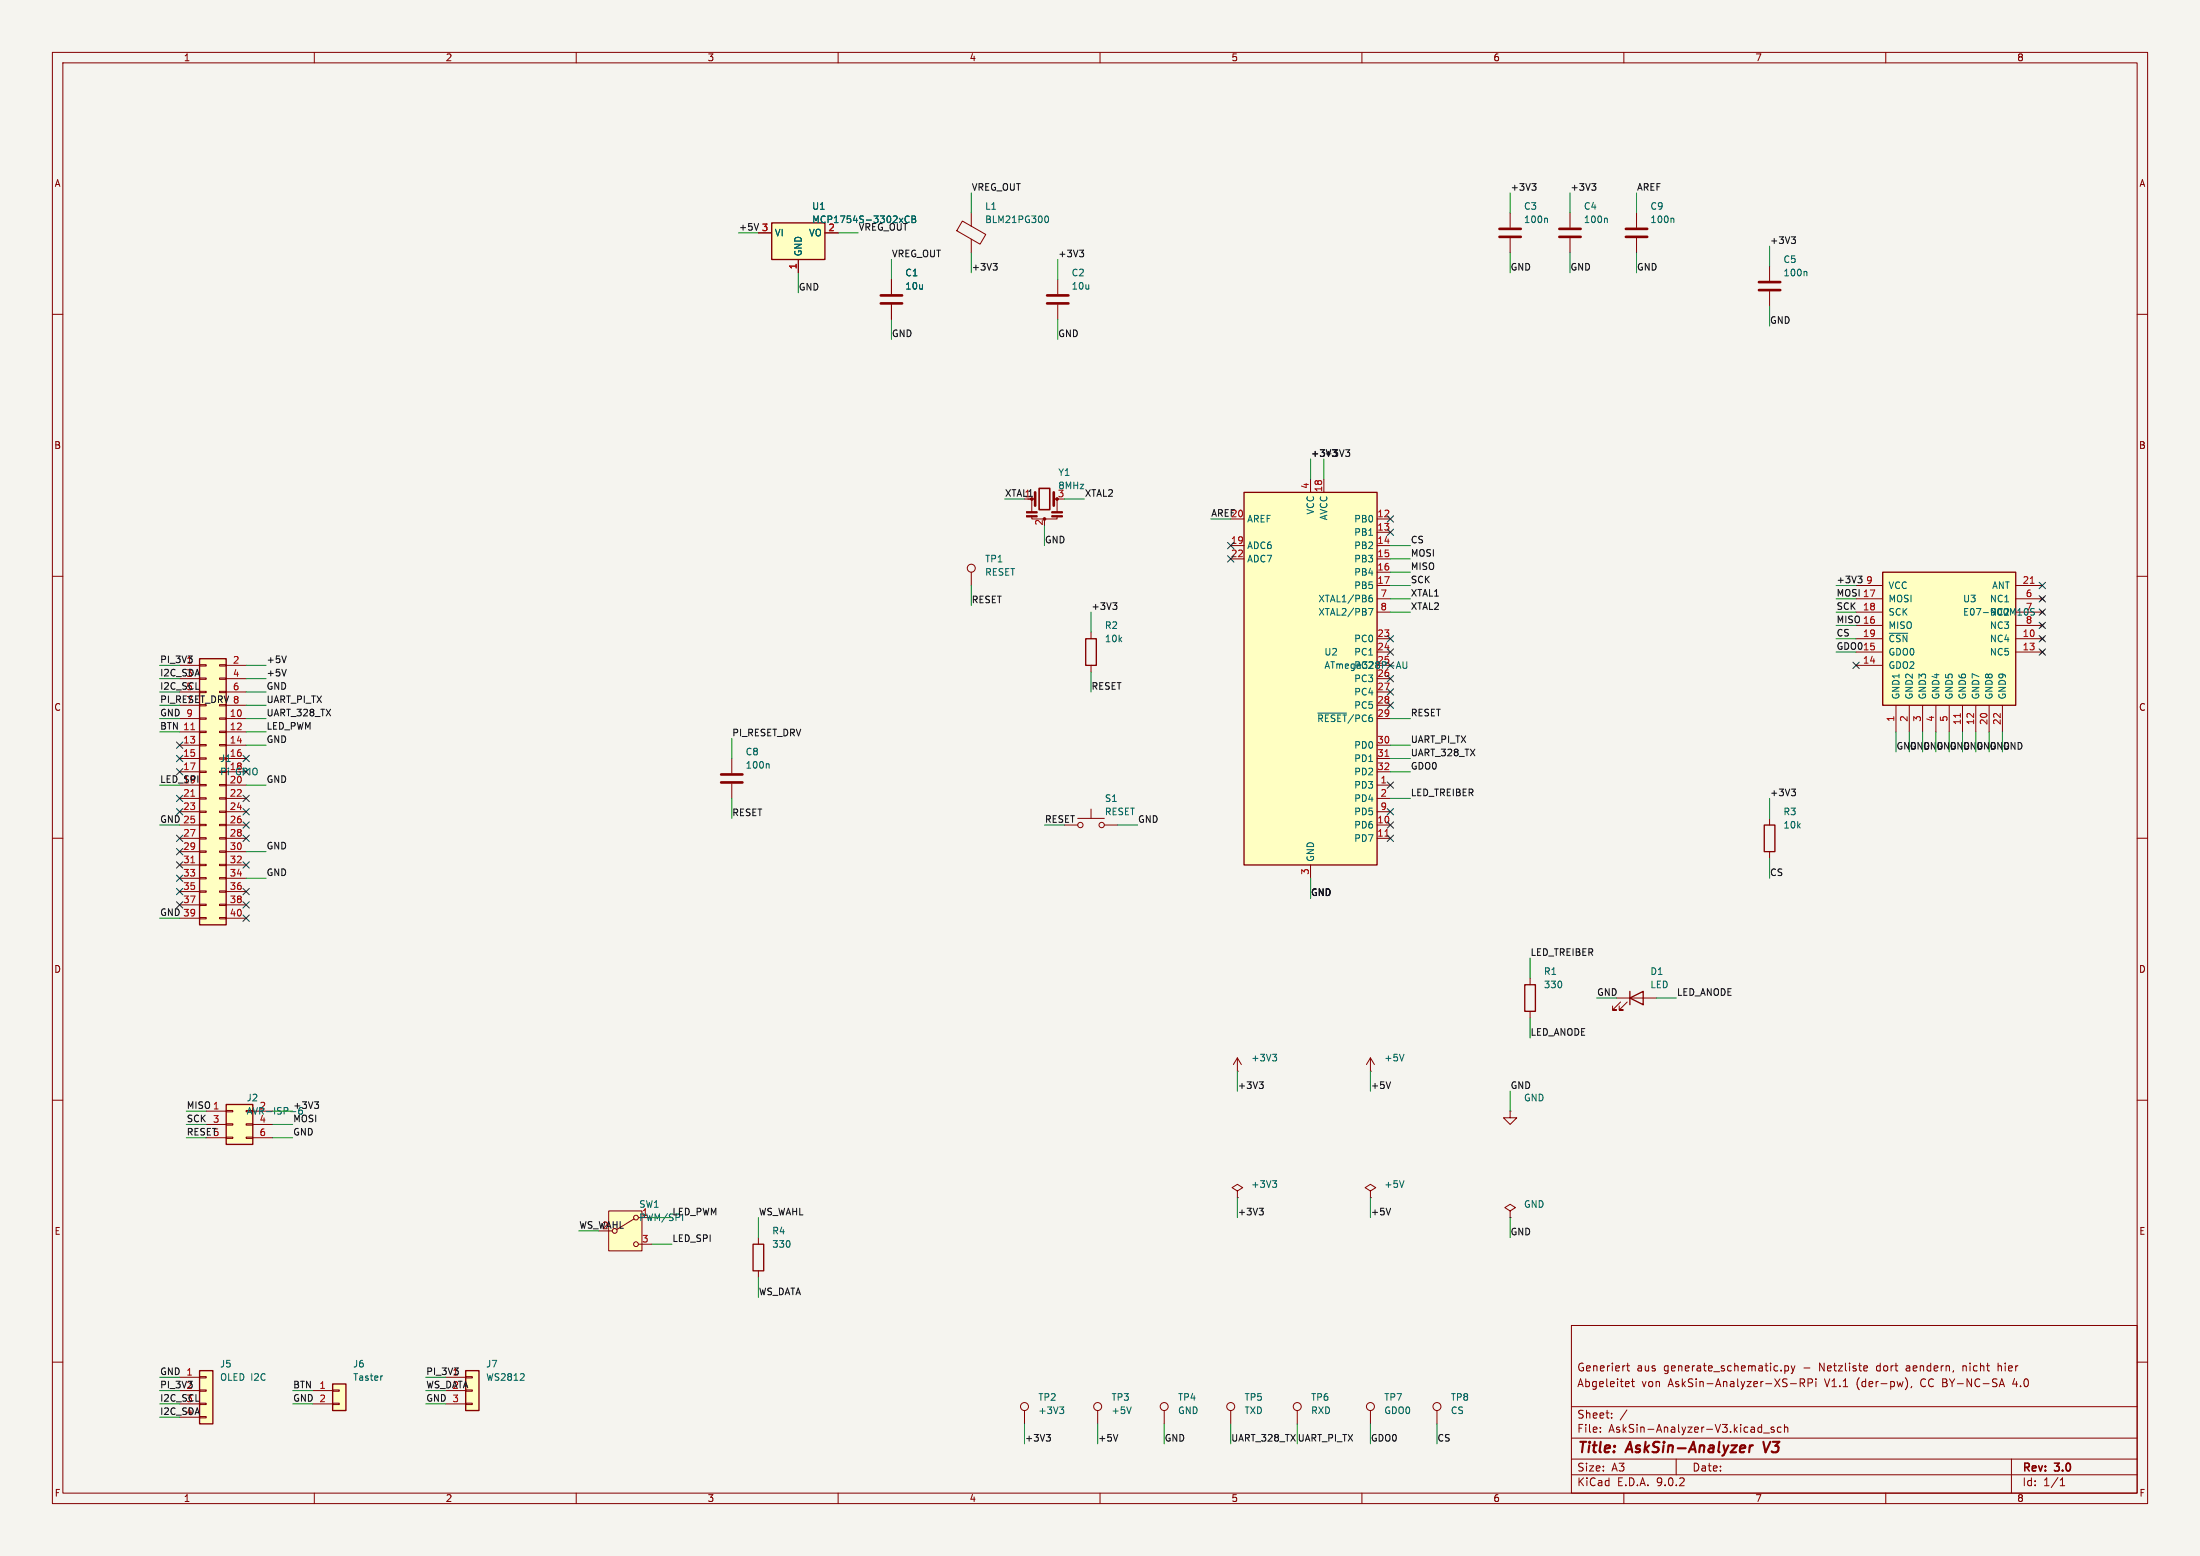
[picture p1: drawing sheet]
<svg xmlns="http://www.w3.org/2000/svg" width="420mm" height="297mm" viewBox="0 0 420 297" stroke-linecap="round" stroke-linejoin="round" font-family="sans-serif">
<path d="M0 0h420v297h-420z" fill="#f5f4ef" stroke="#f5f4ef" stroke-width=".19"/>
<g fill="none" stroke="#840000" stroke-width=".19">
<path d="M10 10h400v277h-400zM12 12h396v273h-396zM60 10v2M110 10v2M160 10v2M210 10v2M260 10v2M310 10v2M360 10v2M10 60h2M408 60h2M10 110h2"/>
<path d="M408 110h2M10 160h2M408 160h2M10 210h2M408 210h2M300 253h108v32h-108zM10 260h2M300 278.5h108M300 274.5h108M300 268.5h108M305.5 273.2v.2M305.5 272.5v.1"/>
<path d="M307.7 270.5v.2M307.7 269.8v.1M310.5 260.7h.6M310.6 269.1l-1.3 1.9M310.7 260.2v1.3l.4 .2M310.9 263.8l.1 .2-.7 .2M311.4 263.7h.6M311.7 263.2v1.3l.3 .2M320 278.5v3M335.9 272.4l.4 .1M336.3 271.9v1.5M336.3 273.3l-.4 .1"/>
<path d="M336.7 273.5h1.1M338.7 272.5l-.4-.1-.2 .2 .1 .2 .5 .2v.3h-.6M340 261.5v.2M340 272.5l-.4-.1-.3 .3 .1 .6h.6M340.7 272.5l.2-.1 .3 .1 .1 .9M340.7 271.9v1.5M340.7 260.8l.5-.1 .2 .3-.1 .6h-.6M340.7 260.7v1.5M341.8 264.1h1.1M341.9 260.7l.4 1M342.3 261.7l-.4 .5M342.7 260.7l-.4 1"/>
<path d="M343.7 264l.7-.1 .1-.2-.1-.4-.2-.1h-.5v1.5M344 264l.5 .7M345.2 264l.7-.1 .1-.2-.1-.4-.2-.1h-.5v1.5M346.7 263.2v.1M346.7 263.7v1M356 260.7l.4 .1 .1 .2-.7 .2M356.4 261.6l-.4 .1M363.7 263a1.72 1.72 0 0 1 0 2.3M364.9 264.6l-.1 .3M374.7 260.7v1M374.8 260.8h-.1M381.4 260.2v1.5"/>
<path d="M381.7 260.7l-.3 .1M381.7 264.7l.5-1.5 .5 1.5M381.8 264.3h.7M384 278.5v6.5M384.6 263.1l-.4 1.1h1M408 260h2M60 285v2M110 285v2M160 285v2M210 285v2M260 285v2M300 281.5h108"/>
<path d="M310 285v2M360 285v2M393.3 283.6h.9M393.3 282.5l.4-.4v1.5"/>
</g>
<path d="M334.1 275.9l-.2 1.3M334.6 275.9l-.3 .1-.3 .3M336.6 275.2l.4 2" fill="none" stroke="#840000" stroke-width=".4"/>
<path d="M147.3 42.5h10.2v7h-10.2z" fill="#ffffc2"/>
<path d="M147.3 42.5h10.2v7h-10.2z" fill="none" stroke="#840000" stroke-width=".25"/>
<g fill="none" stroke="#840000" stroke-width=".19">
<path d="M144.8 44.5h2.5M152.4 49.5v2.6M157.5 44.5h2.5M261.6 204.5h.1M261.6 201.9l-.7 1.3M261.6 201.9l.8 1.3M261.6 201.9v2.6M261.6 227.3l1-.6-1-.6-1 .6 1 .6v1.3M261.6 228.6h.1M261.6 269.2v2.6M274.3 269.2v2.6"/>
<circle cx="261.6" cy="268.5" r=".76"/>
<circle cx="274.3" cy="268.5" r=".76"/>
</g>
<path d="M173.6 41.3a.51 .51 0 0 0-.7 0 .51 .51 0 0 0-.1 .6v.3M174.1 41.2h.4l.3 .3-.3 .3 .3 .1v.3l-.2 .3h-.5zM174.1 41.8h.4M268 201.2l-.4 1.3M268 225.4l-.4 1.2" fill="none" stroke="#006464" stroke-width=".19"/>
<path d="M38.1 125.7h5.1v50.8h-5.1z" fill="#ffffc2"/>
<path d="M38.1 125.7h5.1v50.8h-5.1z" fill="none" stroke="#840000" stroke-width=".25"/>
<g fill="none" stroke="#840000" stroke-width=".19">
<path d="M34.3 127h3.8M34.3 129.5h3.8M34.3 132.1h3.8M34.3 134.6h3.8M34.3 137.2h3.8M34.3 139.7h3.8M38.1 126.9h1.3v.2h-1.3zM38.1 129.4h1.3v.3h-1.3zM38.1 132h1.3v.2h-1.3zM38.1 137h1.3v.3h-1.3zM38.1 139.6h1.3v.2h-1.3zM41.9 126.9h1.3v.2h-1.3z"/>
<path d="M41.9 129.4h1.3v.3h-1.3zM41.9 132h1.3v.2h-1.3zM41.9 137h1.3v.3h-1.3zM41.9 139.6h1.3v.2h-1.3zM43.2 127h3.8M43.2 129.5h3.8M43.2 132.1h3.8M43.2 134.6h3.8M43.2 137.2h3.8M43.2 139.7h3.8M34.3 142.2h3.8M34.3 144.8h3.8"/>
<path d="M34.3 147.3h3.8M34.3 149.9h3.8M34.3 152.4h3.8M34.3 154.9h3.8M34.3 157.5h3.8M38.1 142.1h1.3v.3h-1.3zM38.1 144.7h1.3v.2h-1.3zM38.1 147.2h1.3v.2h-1.3zM38.1 149.7h1.3v.3h-1.3zM38.1 152.3h1.3v.2h-1.3zM38.1 154.8h1.3v.3h-1.3zM38.1 157.4h1.3v.2h-1.3z"/>
<path d="M38.1 159.9h1.3v.2h-1.3zM41.9 142.1h1.3v.3h-1.3zM41.9 149.7h1.3v.3h-1.3zM41.9 152.3h1.3v.2h-1.3zM41.9 154.8h1.3v.3h-1.3zM41.9 157.4h1.3v.2h-1.3zM41.9 159.9h1.3v.2h-1.3zM43.2 142.2h3.8M43.2 144.8h3.8M43.2 147.3h3.8M43.2 149.9h3.8M43.2 152.4h3.8"/>
<path d="M43.2 154.9h3.8M43.2 157.5h3.8M34.3 160h3.8M34.3 162.6h3.8M34.3 165.1h3.8M34.3 167.6h3.8M34.3 170.2h3.8M34.3 172.7h3.8M34.3 175.3h3.8M38.1 162.4h1.3v.3h-1.3zM38.1 165h1.3v.2h-1.3zM38.1 167.5h1.3v.3h-1.3z"/>
<path d="M38.1 170.1h1.3v.2h-1.3zM38.1 172.6h1.3v.2h-1.3zM38.1 175.1h1.3v.3h-1.3zM41.9 162.4h1.3v.3h-1.3zM41.9 165h1.3v.2h-1.3zM41.9 167.5h1.3v.3h-1.3zM41.9 170.1h1.3v.2h-1.3zM41.9 172.6h1.3v.2h-1.3zM41.9 175.1h1.3v.3h-1.3zM43.2 160h3.8M43.2 162.6h3.8M43.2 165.1h3.8"/>
<path d="M43.2 167.6h3.8M43.2 170.2h3.8M43.2 172.7h3.8M43.2 175.3h3.8"/>
</g>
<path d="M36.4 139.3h.8M36.4 152h.8M36.4 164.7h.8" fill="none" stroke="#a90000" stroke-width=".19"/>
<path d="M116.2 231.1h6.4v7.7h-6.4z" fill="#ffffc2"/>
<g fill="none" stroke="#840000" stroke-width=".19">
<path d="M116.2 231.1h6.4v7.7h-6.4zM121 232.7l-3.3 2M121.9 237.5h2.6M144.8 236.2v1.3M144.8 242.6v1.2"/>
<circle cx="121.4" cy="232.4" r=".46"/>
<circle cx="121.4" cy="237.5" r=".46"/>
</g>
<path d="M130.3 231.7v1.3" fill="none" stroke="#006464" stroke-width=".19"/>
<path d="M143.8 237.5h2v5.1h-2z" fill="none" stroke="#840000" stroke-width=".25"/>
<path d="M63.5 264.2h2.5v5h-2.5z" fill="#ffffc2"/>
<path d="M63.5 264.2h2.5v5h-2.5z" fill="none" stroke="#840000" stroke-width=".25"/>
<path d="M59.7 265.4h3.8M59.7 268h3.8M63.5 265.3h1.3v.3h-1.3zM63.5 267.8h1.3v.3h-1.3z" fill="none" stroke="#840000" stroke-width=".19"/>
<path d="M72.9 262.6h.1" fill="none" stroke="#006464" stroke-width=".19"/>
<path d="M88.9 261.6h2.5v7.6h-2.5z" fill="#ffffc2"/>
<path d="M88.9 261.6h2.5v7.6h-2.5z" fill="none" stroke="#840000" stroke-width=".25"/>
<path d="M85.1 262.9h3.8M85.1 265.4h3.8M85.1 268h3.8M88.9 262.8h1.3v.2h-1.3zM88.9 267.8h1.3v.3h-1.3z" fill="none" stroke="#840000" stroke-width=".19"/>
<path d="M99.3 263.5h.8M100 262.3v.4" fill="none" stroke="#006464" stroke-width=".19"/>
<path d="M38.1 261.6h2.5v10.2h-2.5z" fill="#ffffc2"/>
<path d="M38.1 261.6h2.5v10.2h-2.5z" fill="none" stroke="#840000" stroke-width=".25"/>
<path d="M34.3 262.9h3.8M34.3 265.4h3.8M34.3 268h3.8M34.3 270.5h3.8M38.1 262.8h1.3v.2h-1.3zM38.1 265.3h1.3v.3h-1.3zM38.1 267.8h1.3v.3h-1.3zM38.1 270.4h1.3v.2h-1.3z" fill="none" stroke="#840000" stroke-width=".19"/>
<path d="M43.2 210.8h5.1v7.6h-5.1z" fill="#ffffc2"/>
<path d="M43.2 210.8h5.1v7.6h-5.1z" fill="none" stroke="#840000" stroke-width=".25"/>
<g fill="none" stroke="#840000" stroke-width=".19">
<path d="M170.2 53.3v2.8M170.2 58.2v2.8M183.7 42.2l4.5 2.6-1.1 1.8-4.4-2.6zM185.4 40.6v2.6M185.4 45.7v2.6M196.2 95.3h1.3M197 98.6v.5h4.8v-.5M197 95.3v2.4M201.3 95.3h.6M201.8 95.3v2.5M185.4 109.2v2.6M139.7 144.8v2.8"/>
<path d="M139.7 149.6v2.8M39.4 212.1h3.8M39.4 214.6h3.8M39.4 217.2h3.8M43.2 212h1.2v.2h-1.2zM43.2 214.5h1.2v.3h-1.2zM43.2 217h1.2v.3h-1.2zM47 214.5h1.3v.3h-1.3zM47 217h1.3v.3h-1.3zM48.3 212.1h3.8M48.3 214.6h3.8M48.3 217.2h3.8"/>
<path d="M288.3 212.1v1.3h1.3l-1.3 1.2-1.3-1.2h1.3M288.3 212.1h.1"/>
<circle cx="185.4" cy="108.5" r=".76"/>
</g>
<path d="M199.6 41.3l.1-.1a.68 .68 0 0 1 .5 .7 .68 .68 0 0 1-.5 .6l-.1-.1M146.6 145.8l.2 .2v.6M57 211.9v.5M57.7 212.1v.3" fill="none" stroke="#006464" stroke-width=".19"/>
<path d="M168.1 56.4h4.1M168.1 57.9h4.1M197.6 94v2.5M201.2 94v2.5M137.7 147.8h4M137.7 149.4h4" fill="none" stroke="#840000" stroke-width=".51"/>
<g fill="#840000" stroke="#840000" stroke-width=".19">
<path d="M196 97.7h2v.2h-2z"/>
<path d="M196 98.4h2v.3h-2z"/>
<path d="M200.8 97.7h2v.2h-2z"/>
<path d="M200.8 98.4h2v.3h-2z"/>
<circle cx="199.4" cy="99.1" r=".25"/>
</g>
<path d="M198.4 93.2h2v4.1h-2z" fill="none" stroke="#840000" stroke-width=".3"/>
<path d="M359.4 109.2h25.4v25.4h-25.4z" fill="#ffffc2"/>
<path d="M359.4 109.2h25.4v25.4h-25.4z" fill="none" stroke="#840000" stroke-width=".25"/>
<g fill="none" stroke="#840000" stroke-width=".19">
<path d="M201.9 53.3v2.8M201.9 58.2v2.8M288.3 40.6v2.8M288.3 45.5v2.8M299.7 40.6v2.8M299.7 45.5v2.8M312.4 40.6v2.8M312.4 45.5v2.8M337.8 50.8v2.8M337.8 55.6v2.8M354.3 111.8h5.1M354.3 114.3h5.1"/>
<path d="M354.3 116.8h5.1M354.3 119.4h5.1M384.8 111.8h5.1M384.8 114.3h5.1M384.8 116.8h5.1M384.8 119.4h5.1M389.5 113.9l.8 .8M389.5 116.5l.8 .7M389.5 119l.8 .8M390.3 113.9l-.8 .8M390.3 116.5l-.8 .7M390.3 119l-.8 .8"/>
<path d="M354.3 121.9h5.1M354.3 124.5h5.1M354.3 127h5.1M361.9 134.6v5.1M364.5 134.6v5.1M367 134.6v5.1M369.6 134.6v5.1M372.1 134.6v5.1M374.6 134.6v5.1M377.2 134.6v5.1M379.7 134.6v5.1M382.3 134.6v5.1"/>
<path d="M384.8 121.9h5.1M384.8 124.5h5.1M389.5 121.5l.8 .8M389.5 124.1l.8 .7M390.3 121.5l-.8 .8M390.3 124.1l-.8 .7M205.7 156.2h5.1M208.3 154.4v1.8M210.8 157.5h2.6"/>
<circle cx="206.2" cy="157.5" r=".51"/>
<circle cx="210.3" cy="157.5" r=".51"/>
</g>
<path d="M295.2 41.6l.2 .2v.7M306.7 41.6l.1 .2v.7M319.4 41.6l.1 .2v.7M344.8 51.8l.1 .2v.6M386.5 117.2l.1 .1M387.1 117.2l-.1 .1M388.1 116.8l.3 .3-.3 .3M388.2 116.1l.2 .1M360.7 120.9h3.5" fill="none" stroke="#006464" stroke-width=".19"/>
<path d="M387.6 111.3h.7M374.2 136.2v.7" fill="none" stroke="#a90000" stroke-width=".19"/>
<path d="M199.9 56.4h4.1M199.9 57.9h4.1M286.3 43.7h4M286.3 45.2h4M297.7 43.7h4.1M297.7 45.2h4.1M310.4 43.7h4.1M310.4 45.2h4.1M335.8 53.8h4.1M335.8 55.4h4.1" fill="none" stroke="#840000" stroke-width=".51"/>
<path d="M237.5 94h25.4v71.1h-25.4z" fill="#ffffc2"/>
<path d="M237.5 94h25.4v71.1h-25.4zM207.3 121.9h2v5.1h-2zM336.8 157.5h2v5.1h-2zM291.1 188h2v5h-2zM311.1 190.5l2.6-1.3v2.6zM311.1 189.2v2.6" fill="none" stroke="#840000" stroke-width=".25"/>
<g fill="none" stroke="#840000" stroke-width=".19">
<path d="M144.8 44.5h2.5M152.4 49.5v2.6M157.5 44.5h2.5M170.2 53.3v2.8M170.2 58.2v2.8M234.9 99.1h2.6M250.2 91.4v2.6M252.7 91.4v2.6M262.9 99.1h2.5M234.9 104.1h2.6M234.9 106.7h2.6M262.9 104.1h2.5"/>
<path d="M262.9 106.7h2.5M262.9 101.6h2.5M262.9 109.2h2.5M262.9 111.8h2.5M262.9 114.3h2.5M262.9 116.8h2.5M208.3 120.7v1.2M208.3 127v1.3M262.9 121.9h2.5M262.9 124.5h2.5M262.9 129.5h2.5M262.9 132.1h2.5"/>
<path d="M262.9 134.6h2.5M262.9 137.2h2.5M262.9 142.2h2.5M262.9 144.8h2.5M262.9 147.3h2.5M262.9 149.9h2.5M262.9 152.4h2.5M262.9 154.9h2.5M262.9 157.5h2.5M337.8 156.2v1.3M250.2 165.1v2.5M262.9 160h2.5"/>
<path d="M337.8 162.6v1.2M292.1 186.7v1.3M292.1 193v1.3M308.6 190.5h7.6M309.4 191.3l-1.6 1.5h.8h-.8v-.8M310.6 191.3l-1.5 1.5h.8h-.8v-.8M236.2 204.5h.1M236.2 201.9l-.7 1.3M236.2 201.9l.8 1.3M236.2 201.9v2.6M236.2 227.3l1-.6-1-.6-1 .6 1 .6v1.3M236.2 228.6h.1"/>
<path d="M288.3 231.1l1-.6-1-.6-1 .6 1 .6v1.3M288.3 232.4h.1M195.6 269.2v2.6M209.5 269.2v2.6M222.2 269.2v2.6M234.9 269.2v2.6M247.6 269.2v2.6"/>
<circle cx="195.6" cy="268.5" r=".76"/>
<circle cx="209.5" cy="268.5" r=".76"/>
<circle cx="222.2" cy="268.5" r=".76"/>
<circle cx="234.9" cy="268.5" r=".76"/>
<circle cx="247.6" cy="268.5" r=".76"/>
</g>
<g fill="none" stroke="#006464" stroke-width=".19">
<path d="M173.6 41.3a.51 .51 0 0 0-.7 0 .51 .51 0 0 0-.1 .6v.3M174.1 41.2h.4l.3 .3-.3 .3 .3 .1v.3l-.2 .3h-.5zM174.1 41.8h.4M261.3 116.1h.8l-.5 1.3M261.4 114.2l.4-.1 .2 .2-.1 .5-.3 .1-.2-.1M261.9 113.6l-.3 .1-.2 .2M251.6 136.1h5.5M266.7 127.2h.6M267 126.3l.4 1.3M267.8 126.3v1l.3 .3 .3-.1 .2-.2v-1M242.9 201.2h.8l-.4 .5M243.5 201.7l.2 .3v.3l-.2 .2"/>
<path d="M242.9 225.4h.8l-.4 .5M243.5 225.9l.2 .2v.3l-.2 .2M202.3 268.5h.8l-.5 .5M202.8 269l.3 .3v.3l-.3 .2M216 268.5l-.5 1.3"/>
</g>
<path d="M264.4 144.4h.7M264.4 159.6h.7" fill="none" stroke="#a90000" stroke-width=".19"/>
<g fill="none" stroke="#0f0f0f" stroke-width=".19">
<path d="M292.4 35h.8l-.4 .5M293 35.5l.2 .3v.3l-.2 .2M303.9 35h.8l-.5 .5M304.4 35.5l.3 .3v.3l-.3 .2M189.6 50.3h.8l-.5 .5M190.1 50.8l.3 .2v.3l-.3 .3M206.1 47.7h.8l-.5 .5M206.6 48.2l.3 .3v.3l-.3 .2M342 45.2h.8l-.5 .5M342.5 45.7l.3 .2v.3l-.3 .3M256.9 85.8h.8l-.5 .5M257.4 86.3l.3 .3v.3l-.3 .2"/>
<path d="M212.4 115.1h.8l-.4 .4M213 115.5l.2 .3v.3l-.2 .2M354.7 110h.8l-.5 .5M355.2 110.5l.3 .2v.3l-.3 .2M54.6 127.8l-.4 1.2M54.6 125.2l-.4 1.3M342 150.6h.8l-.5 .5M342.5 151.1l.3 .2v.3l-.3 .3M60 210.3h.8l-.4 .5M60.6 210.8l.2 .2v.3l-.2 .3M240.4 206.5h.8l-.5 .5M240.9 207l.3 .2v.3l-.3 .3"/>
<path d="M265.5 206.5l-.5 1.3M240.4 230.6h.8l-.5 .5M240.9 231.1l.3 .3v.3l-.3 .2M265.5 230.6l-.5 1.3M199.7 273.8h.8l-.4 .5M200.3 274.3l.2 .2v.3l-.2 .3M213.4 273.8l-.4 1.3"/>
</g>
<g fill="none" stroke="#009600" stroke-width=".19">
<path d="M185.4 36.8v3.8M288.3 36.8v3.8M299.7 36.8v3.8M312.4 36.8v3.8M141 44.5h3.8M152.4 52.1v3.8M160 44.5h3.8M170.2 49.5v3.8M185.4 48.3v3.8M201.9 49.5v3.8M288.3 48.3v3.8M299.7 48.3v3.8"/>
<path d="M312.4 48.3v3.8M337.8 47v3.8M337.8 58.4v3.8M170.2 61v3.8M201.9 61v3.8M191.8 95.3h3.8M203.2 95.3h3.8M231.1 99.1h3.8M250.2 87.6v3.8M252.7 87.6v3.8M185.4 111.8v3.8M199.4 100.3v3.8"/>
<path d="M208.3 116.8v3.9M265.4 111.8h3.8M265.4 114.3h3.8M265.4 106.7h3.8M265.4 109.2h3.8M265.4 104.1h3.8M265.4 116.8h3.8M350.5 111.8h3.8M350.5 114.3h3.8M350.5 116.8h3.8M350.5 119.4h3.8M30.5 134.6h3.8"/>
<path d="M30.5 139.7h3.8M30.5 127h3.8M30.5 137.2h3.8M30.5 132.1h3.8M30.5 129.5h3.8M47 134.6h3.8M47 139.7h3.8M47 127h3.8M47 137.2h3.8M47 132.1h3.8M47 129.5h3.8M208.3 128.3v3.8"/>
<path d="M265.4 137.2h3.8M350.5 121.9h3.8M350.5 124.5h3.8M361.9 139.7v3.8M364.5 139.7v3.8M367 139.7v3.8M369.6 139.7v3.8M372.1 139.7v3.8M374.6 139.7v3.8M377.2 139.7v3.8M379.7 139.7v3.8M382.3 139.7v3.8"/>
<path d="M30.5 149.9h3.8M30.5 157.5h3.8M47 142.2h3.8M47 149.9h3.8M139.7 141v3.8M139.7 152.4v3.8M199.4 157.5h3.8M213.4 157.5h3.8M265.4 142.2h3.8M265.4 144.8h3.8M265.4 147.3h3.8M265.4 152.4h3.8"/>
<path d="M337.8 152.4v3.8M30.5 175.3h3.8M47 162.6h3.8M47 167.6h3.8M250.2 167.6v3.9M337.8 163.8v3.8M292.1 182.9v3.8M292.1 194.3v3.8M304.8 190.5h3.8M316.2 190.5h3.8M35.6 212.1h3.8M35.6 217.2h3.8"/>
<path d="M35.6 214.6h3.8M52.1 212.1h3.8M52.1 217.2h3.8M52.1 214.6h3.8M236.2 204.5v3.8M261.6 204.5v3.8M288.3 208.3v3.8M110.5 234.9h3.8M124.5 237.5h3.8M124.5 232.4h3.8M144.8 232.4v3.8M236.2 228.6v3.8"/>
<path d="M261.6 228.6v3.8M288.3 232.4v3.8M144.8 243.8v3.8M30.5 265.4h3.8M30.5 262.9h3.8M30.5 270.5h3.8M30.5 268h3.8M55.9 265.4h3.8M55.9 268h3.8M81.3 265.4h3.8M81.3 262.9h3.8M81.3 268h3.8"/>
<path d="M195.6 271.8v3.8M209.5 271.8v3.8M222.2 271.8v3.8M234.9 271.8v3.8M247.6 271.8v3.8M261.6 271.8v3.8M274.3 271.8v3.8"/>
</g>
<g fill="none" stroke="#000084" stroke-width=".19">
<path d="M264.8 98.5l1.2 1.2M266 98.5l-1.2 1.2M234.3 106.1l1.3 1.2M234.3 103.5l1.3 1.2M235.6 106.1l-1.3 1.2M235.6 103.5l-1.3 1.2M264.8 101l1.2 1.2M266 101l-1.2 1.2M389.3 113.7l1.2 1.2M389.3 111.2l1.2 1.2M389.3 116.2l1.2 1.2M389.3 118.8l1.2 1.2"/>
<path d="M390.5 113.7l-1.2 1.2M390.5 111.2l-1.2 1.2M390.5 116.2l-1.2 1.2M390.5 118.8l-1.2 1.2M264.8 131.5l1.2 1.2M264.8 121.3l1.2 1.2M264.8 134l1.2 1.2M264.8 123.9l1.2 1.2M264.8 128.9l1.2 1.2M266 131.5l-1.2 1.2M266 121.3l-1.2 1.2M266 134l-1.2 1.2"/>
<path d="M266 123.9l-1.2 1.2M266 128.9l-1.2 1.2M353.7 126.4l1.2 1.2M354.9 126.4l-1.2 1.2M389.3 121.3l1.2 1.2M389.3 123.9l1.2 1.2M390.5 121.3l-1.2 1.2M390.5 123.9l-1.2 1.2M33.7 159.4l1.2 1.2M33.7 154.3l1.2 1.2M33.7 151.8l1.2 1.2M33.7 144.2l1.2 1.2"/>
<path d="M33.7 146.7l1.2 1.2M33.7 141.6l1.2 1.2M34.9 159.4l-1.2 1.2M34.9 154.3l-1.2 1.2M34.9 151.8l-1.2 1.2M34.9 146.7l-1.2 1.2M34.9 141.6l-1.2 1.2M34.9 144.2l-1.2 1.2M46.4 154.3l1.2 1.2M46.4 156.9l1.2 1.2M46.4 159.4l1.2 1.2M46.4 151.8l1.2 1.2"/>
<path d="M46.4 144.2l1.2 1.2M47.6 154.3l-1.2 1.2M47.6 156.9l-1.2 1.2M47.6 159.4l-1.2 1.2M47.6 151.8l-1.2 1.2M47.6 144.2l-1.2 1.2M264.8 156.9l1.2 1.2M264.8 159.4l1.2 1.2M264.8 149.3l1.2 1.2M264.8 154.3l1.2 1.2M266 156.9l-1.2 1.2M266 159.4l-1.2 1.2"/>
<path d="M266 149.3l-1.2 1.2M266 154.3l-1.2 1.2M33.7 164.5l1.2 1.2M33.7 167l1.2 1.2M33.7 169.6l1.2 1.2M33.7 172.1l1.2 1.2M33.7 162l1.2 1.2M34.9 167l-1.2 1.2M34.9 169.6l-1.2 1.2M34.9 172.1l-1.2 1.2M34.9 164.5l-1.2 1.2M34.9 162l-1.2 1.2"/>
<path d="M46.4 172.1l1.2 1.2M46.4 164.5l1.2 1.2M46.4 174.7l1.2 1.2M46.4 169.6l1.2 1.2M47.6 164.5l-1.2 1.2M47.6 174.7l-1.2 1.2M47.6 172.1l-1.2 1.2M47.6 169.6l-1.2 1.2"/>
</g>
<g font-size="2.8" fill="#840000">
<text x="301" y="277.9">Title:</text>
<text x="310.6" y="277.9">AskSin-Analyzer</text>
<text x="337.5" y="277.9">V3</text>
</g>
<g font-size="2.1" fill="#840000">
<text x="301" y="262">Generiert</text>
<text x="312.4" y="262">aus</text>
<text x="317.7" y="262">generate_schematic.py</text>
<text x="344.4" y="262">-</text>
<text x="347.5" y="262">Netzliste</text>
<text x="358.6" y="262">dort</text>
<text x="364.4" y="262">aendern,</text>
<text x="375.4" y="262">nicht</text>
<text x="382.2" y="262">hier</text>
<text x="301" y="265">Abgeleitet</text>
<text x="313.4" y="265">von</text>
<text x="318.5" y="265">AskSin-Analyzer-XS-RPi</text>
<text x="348.5" y="265">V1.1</text>
<text x="354.7" y="265">(der-pw),</text>
<text x="367.1" y="265">CC BY-NC-SA</text>
<text x="384.9" y="265">4.0</text>
<text x="301" y="273.7">File:</text>
<text x="301" y="271">Sheet:</text>
<text x="307.1" y="273.7">AskSin-Analyzer-V3.kicad_sch</text>
<text x="301" y="281.1">Size:</text>
<text x="307.6" y="281.1">A3</text>
<text x="323" y="281.1">Date:</text>
<text x="386" y="281.3">Rev:</text>
<text x="392.4" y="281.3">3.0</text>
<text x="301" y="283.9">KiCad</text>
<text x="308.7" y="283.9">E.D.A.</text>
<text x="316.3" y="283.9">9.0.2</text>
<text x="386" y="283.9">Id:</text>
<text x="390.1" y="283.9">1/1</text>
</g>
<g font-size="1.8" fill="#840000">
<text x="35" y="11.9">1</text>
<text x="85" y="11.9">2</text>
<text x="135" y="11.9">3</text>
<text x="185" y="11.9">4</text>
<text x="235" y="11.9">5</text>
<text x="285" y="11.9">6</text>
<text x="335" y="11.9">7</text>
<text x="385" y="11.9">8</text>
<text x="10.3" y="35.9">A</text>
<text x="408.3" y="35.9">A</text>
<text x="10.3" y="85.9">B</text>
<text x="408.2" y="85.9">B</text>
<text x="10.3" y="135.9">C</text>
<text x="408.2" y="135.9">C</text>
<text x="10.3" y="185.9">D</text>
<text x="408.2" y="185.9">D</text>
<text x="10.3" y="235.9">E</text>
<text x="408.3" y="235.9">E</text>
<text x="10.3" y="285.9">F</text>
<text x="35" y="286.9">1</text>
<text x="85" y="286.9">2</text>
<text x="135" y="286.9">3</text>
<text x="185" y="286.9">4</text>
<text x="235" y="286.9">5</text>
<text x="285" y="286.9">6</text>
<text x="335" y="286.9">7</text>
<text x="385" y="286.9">8</text>
<text x="408.3" y="285.9">F</text>
</g>
<g font-size="1.8" fill="#006464">
<text x="154.9" y="40.2">U1</text>
<text x="188" y="40.2">L1</text>
<text x="290.8" y="40.2">C3</text>
<text x="302.3" y="40.2">C4</text>
<text x="315" y="40.2">C9</text>
<text x="147.8" y="45.3">VI</text>
<text x="154.3" y="45.3">VO</text>
<text x="154.9" y="42.8">MCP1754S-3302xCB</text>
<text x="163.8" y="44.1">VREG_OUT</text>
<text x="188" y="42.8">BLM21PG300</text>
<text x="290.8" y="42.8">100n</text>
<text x="302.3" y="42.8">100n</text>
<text x="315" y="42.8">100n</text>
<text x="153.3" y="49" transform="rotate(-90 153.3 49)">GND</text>
<text x="172.7" y="52.9">C1</text>
<text x="204.5" y="52.9">C2</text>
<text x="340.4" y="50.4">C5</text>
<text x="340.4" y="52.9">100n</text>
<text x="172.7" y="55.5">10u</text>
<text x="204.5" y="55.5">10u</text>
<text x="201.9" y="95">3</text>
<text x="201.9" y="91">Y1</text>
<text x="201.9" y="93.6">8MHz</text>
<text x="238" y="99.9">AREF</text>
<text x="251.1" y="98.3" transform="rotate(-90 251.1 98.3)">VCC</text>
<text x="253.6" y="99.4" transform="rotate(-90 253.6 99.4)">AVCC</text>
<text x="258.4" y="99.9">PB0</text>
<text x="188" y="107.5">TP1</text>
<text x="238" y="105">ADC6</text>
<text x="238" y="107.5">ADC7</text>
<text x="258.4" y="102.5">PB1</text>
<text x="258.4" y="105">PB2</text>
<text x="258.4" y="107.5">PB3</text>
<text x="188" y="110.1">RESET</text>
<text x="258.4" y="110.1">PB4</text>
<text x="258.4" y="112.6">PB5</text>
<text x="360.4" y="112.6">VCC</text>
<text x="380.2" y="112.6">ANT</text>
<text x="251.6" y="115.2">XTAL1/PB6</text>
<text x="251.6" y="117.7">XTAL2/PB7</text>
<text x="360.4" y="115.2">MOSI</text>
<text x="360.4" y="117.7">SCK</text>
<text x="374.7" y="115.2">U3</text>
<text x="374.7" y="117.7">E07-900M10S</text>
<text x="379.8" y="115.2">NC1</text>
<text x="379.8" y="117.7">NC2</text>
<text x="386.6" y="116.6">7</text>
<text x="386.6" y="119.1">8</text>
<text x="210.8" y="120.2">R2</text>
<text x="210.8" y="122.8">10k</text>
<text x="252.7" y="125.3">U2</text>
<text x="258.4" y="122.8">PC0</text>
<text x="258.4" y="125.3">PC1</text>
<text x="360.4" y="120.2">MISO</text>
<text x="360.4" y="122.8">~{CSN}</text>
<text x="360.4" y="125.3">GDO0</text>
<text x="379.8" y="120.2">NC3</text>
<text x="379.8" y="122.8">NC4</text>
<text x="379.8" y="125.3">NC5</text>
<text x="258.4" y="127.9">PC2</text>
<text x="258.4" y="130.4">PC3</text>
<text x="262.8" y="126.7">25</text>
<text x="262.8" y="129.3">26</text>
<text x="360.4" y="127.9">GDO2</text>
<text x="258.4" y="132.9">PC4</text>
<text x="258.4" y="135.5">PC5</text>
<text x="362.8" y="133.6" transform="rotate(-90 362.8 133.6)">GND1</text>
<text x="365.4" y="133.6" transform="rotate(-90 365.4 133.6)">GND2</text>
<text x="367.9" y="133.6" transform="rotate(-90 367.9 133.6)">GND3</text>
<text x="370.4" y="133.6" transform="rotate(-90 370.4 133.6)">GND4</text>
<text x="373" y="133.6" transform="rotate(-90 373 133.6)">GND5</text>
<text x="375.5" y="133.6" transform="rotate(-90 375.5 133.6)">GND6</text>
<text x="378.1" y="133.6" transform="rotate(-90 378.1 133.6)">GND7</text>
<text x="380.6" y="133.6" transform="rotate(-90 380.6 133.6)">GND8</text>
<text x="383.1" y="133.6" transform="rotate(-90 383.1 133.6)">GND9</text>
<text x="251.4" y="138">~{RESET}/PC6</text>
<text x="258.4" y="143.1">PD0</text>
<text x="41.9" y="145.6">J1</text>
<text x="41.9" y="148.2">Pi</text>
<text x="43.8" y="147.1">18</text>
<text x="43.8" y="149.6">20</text>
<text x="142.2" y="144.4">C8</text>
<text x="142.2" y="146.9">100n</text>
<text x="258.4" y="145.6">PD1</text>
<text x="258.4" y="148.2">PD2</text>
<text x="210.8" y="155.8">RESET</text>
<text x="210.8" y="153.3">S1</text>
<text x="258.4" y="150.7">PD3</text>
<text x="258.4" y="153.3">PD4</text>
<text x="258.4" y="155.8">PD5</text>
<text x="340.4" y="155.8">R3</text>
<text x="258.4" y="158.3">PD6</text>
<text x="258.4" y="160.9">PD7</text>
<text x="340.4" y="158.3">10k</text>
<text x="251.1" y="164.6" transform="rotate(-90 251.1 164.6)">GND</text>
<text x="294.6" y="186.3">R1</text>
<text x="294.6" y="188.8">330</text>
<text x="315" y="186.3">D1</text>
<text x="315" y="188.8">LED</text>
<text x="238.8" y="202.8">+3V3</text>
<text x="264.2" y="202.8">+5V</text>
<text x="47" y="210.4">J2</text>
<text x="47" y="213">AVR-ISP-6</text>
<text x="49.5" y="211.8">2</text>
<text x="290.8" y="210.4">GND</text>
<text x="238.8" y="226.9">+3V3</text>
<text x="264.2" y="226.9">+5V</text>
<text x="121.9" y="230.7">SW1</text>
<text x="122.5" y="232.2">1</text>
<text x="290.8" y="230.7">GND</text>
<text x="147.3" y="235.8">R4</text>
<text x="147.3" y="238.4">330</text>
<text x="41.9" y="261.2">J5</text>
<text x="41.9" y="263.8">OLED I2C</text>
<text x="67.3" y="261.2">J6</text>
<text x="67.3" y="263.8">Taster</text>
<text x="92.7" y="261.2">J7</text>
<text x="92.7" y="263.8">WS2812</text>
<text x="198.1" y="267.6">TP2</text>
<text x="212.1" y="267.6">TP3</text>
<text x="224.8" y="267.6">TP4</text>
<text x="237.5" y="267.6">TP5</text>
<text x="250.2" y="267.6">TP6</text>
<text x="264.2" y="267.6">TP7</text>
<text x="276.9" y="267.6">TP8</text>
<text x="198.1" y="270.1">+3V3</text>
<text x="212.1" y="270.1">+5V</text>
<text x="224.8" y="270.1">GND</text>
<text x="237.5" y="270.1">TXD</text>
<text x="250.2" y="270.1">RXD</text>
<text x="264.2" y="270.1">GDO0</text>
<text x="276.9" y="270.1">CS</text>
</g>
<g font-size="1.8" fill="#0f0f0f">
<text x="185.4" y="36.5">VREG_OUT</text>
<text x="288.3" y="36.5">+3V3</text>
<text x="299.7" y="36.5">+3V3</text>
<text x="312.4" y="36.5">AREF</text>
<text x="141" y="44.1">+5V 3</text>
<text x="337.8" y="46.6">+3V3</text>
<text x="170.2" y="49.2">VREG_OUT</text>
<text x="185.4" y="51.7">+3V3</text>
<text x="201.9" y="49.2">+3V3</text>
<text x="288.3" y="51.7">GND</text>
<text x="299.7" y="51.7">GND</text>
<text x="312.4" y="51.7">GND</text>
<text x="152.4" y="55.5">GND</text>
<text x="170.2" y="64.4">GND</text>
<text x="201.9" y="64.4">GND</text>
<text x="337.8" y="61.9">GND</text>
<text x="250.2" y="87.3">+3V3</text>
<text x="252.7" y="87.3">+3V3</text>
<text x="191.8" y="94.9">XTAL1</text>
<text x="195.5" y="95">1</text>
<text x="207" y="94.9">XTAL2</text>
<text x="231.1" y="98.7">AREF</text>
<text x="234.9" y="98.8">20</text>
<text x="199.4" y="103.8">GND</text>
<text x="269.2" y="103.8">CS</text>
<text x="269.2" y="106.3">MOSI</text>
<text x="269.2" y="114">XTAL1</text>
<text x="269.2" y="111.4">SCK</text>
<text x="269.2" y="108.9">MISO</text>
<text x="350.5" y="111.4">+3V3</text>
<text x="350.5" y="114">MOSI 17</text>
<text x="185.4" y="115.2">RESET</text>
<text x="208.3" y="116.5">+3V3</text>
<text x="269.2" y="116.5">XTAL2</text>
<text x="350.5" y="119">MISO 16</text>
<text x="350.5" y="116.5">SCK</text>
<text x="350.5" y="121.6">CS</text>
<text x="350.5" y="124.1">GDO015</text>
<text x="30.5" y="126.7">PI_3V31</text>
<text x="30.5" y="129.2">I2C_SDA</text>
<text x="30.5" y="131.7">I2C_SCL</text>
<text x="35.5" y="129.3">3</text>
<text x="35.5" y="131.8">5</text>
<text x="50.8" y="129.2">+5V</text>
<text x="50.8" y="131.7">GND</text>
<text x="50.8" y="126.7">+5V</text>
<text x="208.3" y="131.7">RESET</text>
<text x="30.5" y="134.3">PI_RESET_DRV 8</text>
<text x="30.5" y="136.8">GND 9</text>
<text x="35.5" y="134.4">7</text>
<text x="50.8" y="134.3">UART_PI_TX</text>
<text x="50.8" y="136.8">UART_328_TX</text>
<text x="269.2" y="136.8">RESET</text>
<text x="30.5" y="139.4">BTN 11</text>
<text x="50.8" y="139.4">LED_PWM</text>
<text x="50.8" y="141.9">GND</text>
<text x="139.7" y="140.6">PI_RESET_DRV</text>
<text x="269.2" y="141.9">UART_PI_TX</text>
<text x="361.9" y="143.2">GND</text>
<text x="364.5" y="143.2">GND GND</text>
<text x="367" y="143.2">GND GND GND GND</text>
<text x="374.6" y="143.2">GND</text>
<text x="379.7" y="143.2">GND</text>
<text x="30.5" y="149.5">LED_SPI</text>
<text x="34.9" y="149.6">19</text>
<text x="50.8" y="149.5">GND</text>
<text x="269.2" y="144.4">UART_328_TX</text>
<text x="269.2" y="147">GDO0</text>
<text x="139.7" y="155.9">RESET</text>
<text x="269.2" y="152.1">LED_TREIBER</text>
<text x="337.8" y="152.1">+3V3</text>
<text x="30.5" y="157.1">GND 25</text>
<text x="199.4" y="157.1">RESET</text>
<text x="217.2" y="157.1">GND</text>
<text x="50.8" y="167.3">GND</text>
<text x="50.8" y="162.2">GND</text>
<text x="337.8" y="167.3">CS</text>
<text x="250.2" y="171.1">GND</text>
<text x="30.5" y="174.9">GND 39</text>
<text x="292.1" y="182.5">LED_TREIBER</text>
<text x="304.8" y="190.2">GND</text>
<text x="320" y="190.2">LED_ANODE</text>
<text x="292.1" y="197.8">LED_ANODE</text>
<text x="236.2" y="207.9">+3V3</text>
<text x="261.6" y="207.9">+5V</text>
<text x="288.3" y="207.9">GND</text>
<text x="35.6" y="214.3">SCK</text>
<text x="35.6" y="211.7">MISO 1</text>
<text x="55.9" y="211.7">+3V3</text>
<text x="55.9" y="214.3">MOSI</text>
<text x="35.6" y="216.8">RESET</text>
<text x="40.6" y="216.9">5</text>
<text x="55.9" y="216.8">GND</text>
<text x="121.9" y="233.3">PWM/SPI</text>
<text x="128.3" y="232.1">LED_PWM</text>
<text x="144.8" y="232.1">WS_WAHL</text>
<text x="236.2" y="232.1">+3V3</text>
<text x="261.6" y="232.1">+5V</text>
<text x="110.5" y="234.6">WS_WAHL</text>
<text x="114.9" y="234.7">2</text>
<text x="128.3" y="237.1">LED_SPI</text>
<text x="288.3" y="235.9">GND</text>
<text x="144.8" y="247.3">WS_DATA</text>
<text x="30.5" y="262.5">GND 1</text>
<text x="81.3" y="262.5">PI_3V31</text>
<text x="30.5" y="265.1">PI_3V32</text>
<text x="30.5" y="267.6">I2C_SCL</text>
<text x="35.5" y="267.7">3</text>
<text x="55.9" y="265.1">BTN</text>
<text x="55.9" y="267.6">GND 2</text>
<text x="81.3" y="265.1">WS_DATA</text>
<text x="81.3" y="267.6">GND 3</text>
<text x="86.3" y="265.2">2</text>
<text x="30.5" y="270.2">I2C_SDA</text>
<text x="35.5" y="270.3">4</text>
<text x="195.6" y="275.2">+3V3</text>
<text x="209.5" y="275.2">+5V</text>
<text x="222.2" y="275.2">GND</text>
<text x="234.9" y="275.2">UART_328_TX</text>
<text x="247.6" y="275.2">UART_PI_TX</text>
<text x="261.6" y="275.2">GDO0</text>
<text x="274.3" y="275.2">CS</text>
</g>
<g font-size="1.8" fill="#a90000">
<text x="145.3" y="44.2">3</text>
<text x="158" y="44.2">2</text>
<text x="152.1" y="51.5" transform="rotate(-90 152.1 51.5)">1</text>
<text x="249.9" y="93.4" transform="rotate(-90 249.9 93.4)">4</text>
<text x="252.5" y="94" transform="rotate(-90 252.5 94)">18</text>
<text x="199.1" y="100.4" transform="rotate(-90 199.1 100.4)">2</text>
<text x="262.8" y="98.8">12</text>
<text x="262.8" y="101.3">13</text>
<text x="234.9" y="103.9">19</text>
<text x="234.9" y="106.4">22</text>
<text x="262.8" y="103.9">14</text>
<text x="262.8" y="106.4">15</text>
<text x="262.8" y="109">16</text>
<text x="262.8" y="111.5">17</text>
<text x="356.2" y="111.5">9</text>
<text x="386" y="111.5">21</text>
<text x="263.5" y="114">7</text>
<text x="263.5" y="116.6">8</text>
<text x="355.6" y="116.6">18</text>
<text x="386.6" y="114">6</text>
<text x="262.8" y="121.7">23</text>
<text x="262.8" y="124.2">24</text>
<text x="355.6" y="121.7">19</text>
<text x="386" y="121.7">10</text>
<text x="386" y="124.2">13</text>
<text x="44.4" y="126.7">2</text>
<text x="44.4" y="129.3">4</text>
<text x="44.4" y="131.8">6</text>
<text x="262.8" y="131.8">27</text>
<text x="355.6" y="126.7">14</text>
<text x="43.8" y="136.9">10</text>
<text x="262.8" y="134.4">28</text>
<text x="262.8" y="136.9">29</text>
<text x="361.7" y="137.9" transform="rotate(-90 361.7 137.9)">1</text>
<text x="364.2" y="137.9" transform="rotate(-90 364.2 137.9)">2</text>
<text x="366.8" y="137.9" transform="rotate(-90 366.8 137.9)">3</text>
<text x="369.3" y="137.9" transform="rotate(-90 369.3 137.9)">4</text>
<text x="371.9" y="137.9" transform="rotate(-90 371.9 137.9)">5</text>
<text x="34.9" y="142">13</text>
<text x="43.8" y="139.4">12</text>
<text x="43.8" y="142">14</text>
<text x="262.8" y="142">30</text>
<text x="374.4" y="138.5" transform="rotate(-90 374.4 138.5)">11</text>
<text x="376.9" y="138.5" transform="rotate(-90 376.9 138.5)">12</text>
<text x="379.5" y="138.5" transform="rotate(-90 379.5 138.5)">20</text>
<text x="382" y="138.5" transform="rotate(-90 382 138.5)">22</text>
<text x="34.9" y="144.5">15</text>
<text x="34.9" y="147.1">17</text>
<text x="43.8" y="144.5">16</text>
<text x="262.8" y="144.5">31</text>
<text x="262.8" y="147.1">32</text>
<text x="263.5" y="149.6">1</text>
<text x="34.9" y="152.1">21</text>
<text x="34.9" y="154.7">23</text>
<text x="43.8" y="152.1">22</text>
<text x="43.8" y="154.7">24</text>
<text x="263.5" y="152.1">2</text>
<text x="263.5" y="154.7">9</text>
<text x="34.9" y="159.8">27</text>
<text x="43.8" y="157.2">26</text>
<text x="43.8" y="159.8">28</text>
<text x="262.8" y="157.2">10</text>
<text x="262.8" y="159.8">11</text>
<text x="34.9" y="162.3">29</text>
<text x="34.9" y="164.8">31</text>
<text x="34.9" y="167.4">33</text>
<text x="43.8" y="162.3">30</text>
<text x="43.8" y="164.8">32</text>
<text x="43.8" y="167.4">34</text>
<text x="249.9" y="167.1" transform="rotate(-90 249.9 167.1)">3</text>
<text x="34.9" y="169.9">35</text>
<text x="34.9" y="172.5">37</text>
<text x="43.8" y="169.9">36</text>
<text x="43.8" y="172.5">38</text>
<text x="43.8" y="175">40</text>
<text x="40.6" y="214.4">3</text>
<text x="49.5" y="214.4">4</text>
<text x="49.5" y="216.9">6</text>
<text x="122.5" y="237.2">3</text>
<text x="60.9" y="265.2">1</text>
</g>
<g font-size="1.8" fill="#000084">
<text x="252.7" y="127.9">ATmega328P-AU</text>
<text x="45" y="148.2">GPIO</text>
</g>
</svg>
